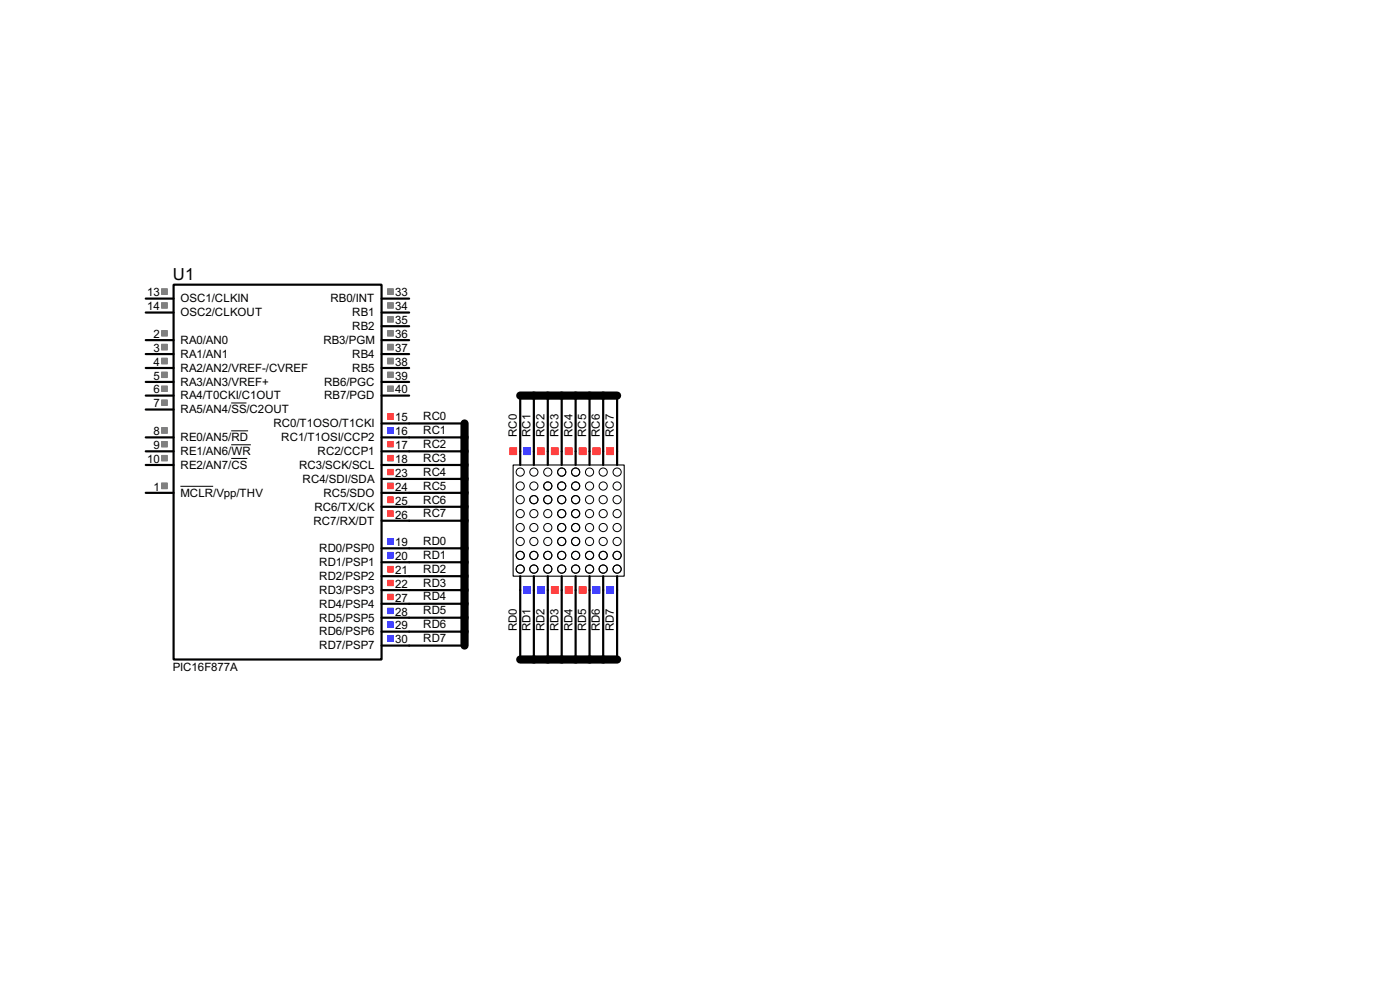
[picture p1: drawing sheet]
<svg xmlns="http://www.w3.org/2000/svg" width="256mm" height="180mm" viewBox="0 0 256 180" stroke-linecap="round" stroke-linejoin="round" font-family="sans-serif">
<path d="M85.1 77.5v40.7M95.3 72.4h17.8M95.3 120.7h17.8" fill="none" stroke="#000" stroke-width="1.5"/>
<g fill="none" stroke="#000" stroke-width=".4">
<path d="M26.7 54.7h5.1M26.7 57.2h5.1M31.8 52.1h38.1v68.6h-38.1zM69.9 54.7h5.1M69.9 57.2h5.1M69.9 59.7h5.1M26.7 62.3h5.1M26.7 64.8h5.1M26.7 67.4h5.1M26.7 72.4h5.1M26.7 75h5.1M26.7 69.9h5.1"/>
<path d="M69.9 77.5h15.2M69.9 62.3h5.1M69.9 64.8h5.1M69.9 67.4h5.1M69.9 72.4h5.1M69.9 69.9h5.1M95.3 72.4v12.7M97.8 72.4v12.7M100.4 72.4v12.7M102.9 72.4v12.7M105.5 72.4v12.7M108 72.4v12.7"/>
<path d="M110.5 72.4v12.7M113.1 72.4v12.7M26.7 90.2h5.1M26.7 85.1h5.1M26.7 82.6h5.1M26.7 80.1h5.1M69.9 95.3h15.2M69.9 92.8h15.2M69.9 90.2h15.2M69.9 87.7h15.2M69.9 85.1h15.2M69.9 82.6h15.2"/>
<path d="M69.9 80.1h15.2M69.9 118.2h15.2M69.9 115.6h15.2M69.9 113.1h15.2M69.9 110.5h15.2M69.9 108h15.2M69.9 105.5h15.2M69.9 102.9h15.2M69.9 100.4h15.2M95.3 105.5v15.2M97.8 105.5v15.2M100.4 105.5v15.2"/>
<path d="M102.9 105.5v15.2M105.5 105.5v15.2M108 105.5v15.2M110.5 105.5v15.2M113.1 105.5v15.2"/>
</g>
<g fill="none" stroke="#000" stroke-width=".18">
<path d="M42.4 73.8h2.8M42.4 78.9h3.1M33.1 89h6M42.4 81.4h3.6M42.4 83.9h2.9"/>
<circle cx="95.3" cy="91.5" r=".75"/>
<circle cx="95.3" cy="94" r=".75"/>
<circle cx="95.3" cy="86.4" r=".75"/>
<circle cx="95.3" cy="99.1" r=".75"/>
<circle cx="95.3" cy="89" r=".75"/>
<circle cx="95.3" cy="96.6" r=".75"/>
<circle cx="97.8" cy="86.4" r=".75"/>
<circle cx="97.8" cy="96.6" r=".75"/>
<circle cx="97.8" cy="94" r=".75"/>
<circle cx="97.8" cy="99.1" r=".75"/>
<circle cx="97.8" cy="89" r=".75"/>
<circle cx="97.8" cy="91.5" r=".75"/>
<circle cx="100.3" cy="99.1" r=".75"/>
<circle cx="100.3" cy="86.4" r=".75"/>
<circle cx="100.3" cy="91.5" r=".75"/>
<circle cx="100.3" cy="89" r=".75"/>
<circle cx="100.3" cy="96.6" r=".75"/>
<circle cx="100.3" cy="94" r=".75"/>
<circle cx="102.9" cy="96.6" r=".75"/>
<circle cx="102.9" cy="86.4" r=".75"/>
<circle cx="102.9" cy="89" r=".75"/>
<circle cx="102.9" cy="99.1" r=".75"/>
<circle cx="102.9" cy="91.5" r=".75"/>
<circle cx="102.9" cy="94" r=".75"/>
<circle cx="105.4" cy="99.1" r=".75"/>
<circle cx="105.4" cy="86.4" r=".75"/>
<circle cx="105.4" cy="91.5" r=".75"/>
<circle cx="105.4" cy="94" r=".75"/>
<circle cx="105.4" cy="96.6" r=".75"/>
<circle cx="105.4" cy="89" r=".75"/>
<circle cx="108" cy="86.4" r=".75"/>
<circle cx="108" cy="96.6" r=".75"/>
<circle cx="108" cy="94" r=".75"/>
<circle cx="108" cy="89" r=".75"/>
<circle cx="108" cy="99.1" r=".75"/>
<circle cx="108" cy="91.5" r=".75"/>
<circle cx="110.5" cy="99.1" r=".75"/>
<circle cx="110.5" cy="89" r=".75"/>
<circle cx="110.5" cy="96.6" r=".75"/>
<circle cx="110.5" cy="91.5" r=".75"/>
<circle cx="110.5" cy="86.4" r=".75"/>
<circle cx="110.5" cy="94" r=".75"/>
<circle cx="113" cy="91.5" r=".75"/>
<circle cx="113" cy="99.1" r=".75"/>
<circle cx="113" cy="94" r=".75"/>
<circle cx="113" cy="89" r=".75"/>
<circle cx="113" cy="86.4" r=".75"/>
<circle cx="113" cy="96.6" r=".75"/>
<circle cx="95.3" cy="101.7" r=".75"/>
<circle cx="95.3" cy="104.2" r=".75"/>
<circle cx="97.8" cy="101.7" r=".75"/>
<circle cx="97.8" cy="104.2" r=".75"/>
<circle cx="100.3" cy="101.7" r=".75"/>
<circle cx="100.3" cy="104.2" r=".75"/>
<circle cx="102.9" cy="101.7" r=".75"/>
<circle cx="102.9" cy="104.2" r=".75"/>
<circle cx="105.4" cy="101.7" r=".75"/>
<circle cx="105.4" cy="104.2" r=".75"/>
<circle cx="108" cy="101.7" r=".75"/>
<circle cx="108" cy="104.2" r=".75"/>
<circle cx="110.5" cy="101.7" r=".75"/>
<circle cx="110.5" cy="104.2" r=".75"/>
<circle cx="113" cy="101.7" r=".75"/>
<circle cx="113" cy="104.2" r=".75"/>
</g>
<g fill="none" stroke="#808080" stroke-width=".18">
<path d="M29.6 52.9h1.1M29.6 53h1.1M29.6 53.1h1.1M29.6 53.2h1.1M29.6 53.3h1.1M29.6 53.4h1.1M29.6 53.5h1.1M29.6 53.6h1.1M29.6 53.7h1.1M29.6 53.8h1.1M29.6 53.9h1.1M29.6 55.4h1.1"/>
<path d="M29.6 55.5h1.1M29.6 55.6h1.1M29.6 55.7h1.1M29.6 55.8h1.1M29.6 55.9h1.1M29.6 56h1.1M29.6 56.1h1.1M29.6 56.2h1.1M29.6 56.3h1.1M29.6 56.4h1.1M71 52.9h1.1M71 53h1.1"/>
<path d="M71 53.1h1.1M71 53.2h1.1M71 53.3h1.1M71 53.4h1.1M71 53.5h1.1M71 53.6h1.1M71 53.7h1.1M71 53.8h1.1M71 53.9h1.1M71 55.4h1.1M71 55.5h1.1M71 55.6h1.1"/>
<path d="M71 55.7h1.1M71 55.8h1.1M71 55.9h1.1M71 56h1.1M71 56.1h1.1M71 56.2h1.1M71 56.3h1.1M71 56.4h1.1M71 58h1.1M71 58.1h1.1M71 58.2h1.1M71 58.3h1.1"/>
<path d="M71 58.4h1.1M71 58.5h1.1M71 58.6h1.1M71 58.7h1.1M71 58.8h1.1M71 58.9h1.1M71 59h1.1M29.6 60.5h1.1M29.6 60.6h1.1M29.6 60.7h1.1M29.6 60.8h1.1M29.6 60.9h1.1"/>
<path d="M29.6 61h1.1M29.6 61.1h1.1M29.6 61.2h1.1M29.6 61.3h1.1M29.6 61.4h1.1M29.6 61.5h1.1M29.6 63h1.1M29.6 63.1h1.1M29.6 63.2h1.1M29.6 63.3h1.1M29.6 63.4h1.1M29.6 63.5h1.1"/>
<path d="M29.6 63.6h1.1M29.6 63.7h1.1M29.6 63.8h1.1M29.6 63.9h1.1M29.6 64h1.1M29.6 64.1h1.1M29.6 65.6h1.1M29.6 65.7h1.1M29.6 65.8h1.1M29.6 65.9h1.1M29.6 66h1.1M29.6 66.1h1.1"/>
<path d="M29.6 66.2h1.1M29.6 66.3h1.1M29.6 66.4h1.1M29.6 66.5h1.1M29.6 66.6h1.1M29.6 70.7h1.1M29.6 70.8h1.1M29.6 70.9h1.1M29.6 71h1.1M29.6 71.1h1.1M29.6 71.2h1.1M29.6 71.3h1.1"/>
<path d="M29.6 71.4h1.1M29.6 71.5h1.1M29.6 71.6h1.1M29.6 71.7h1.1M29.6 73.2h1.1M29.6 73.3h1.1M29.6 73.4h1.1M29.6 73.5h1.1M29.6 73.6h1.1M29.6 73.7h1.1M29.6 73.8h1.1M29.6 73.9h1.1"/>
<path d="M29.6 74h1.1M29.6 74.1h1.1M29.6 74.2h1.1M29.6 78.3h1.1M29.6 78.4h1.1M29.6 78.5h1.1M29.6 78.6h1.1M29.6 78.7h1.1M29.6 78.8h1.1M29.6 78.9h1.1M29.6 79h1.1M29.6 79.1h1.1"/>
<path d="M29.6 79.2h1.1M29.6 79.3h1.1M29.6 68.1h1.1M29.6 68.2h1.1M29.6 68.3h1.1M29.6 68.4h1.1M29.6 68.5h1.1M29.6 68.6h1.1M29.6 68.7h1.1M29.6 68.8h1.1M29.6 68.9h1.1M29.6 69h1.1"/>
<path d="M29.6 69.1h1.1M71 60.5h1.1M71 60.6h1.1M71 60.7h1.1M71 60.8h1.1M71 60.9h1.1M71 61h1.1M71 61.1h1.1M71 61.2h1.1M71 61.3h1.1M71 61.4h1.1M71 61.5h1.1"/>
<path d="M71 63h1.1M71 63.1h1.1M71 63.2h1.1M71 63.3h1.1M71 63.4h1.1M71 63.5h1.1M71 63.6h1.1M71 63.7h1.1M71 63.8h1.1M71 63.9h1.1M71 64h1.1M71 64.1h1.1"/>
<path d="M71 65.6h1.1M71 65.7h1.1M71 65.8h1.1M71 65.9h1.1M71 66h1.1M71 66.1h1.1M71 66.2h1.1M71 66.3h1.1M71 66.4h1.1M71 66.5h1.1M71 66.6h1.1M71 70.7h1.1"/>
<path d="M71 70.8h1.1M71 70.9h1.1M71 71h1.1M71 71.1h1.1M71 71.2h1.1M71 71.3h1.1M71 71.4h1.1M71 71.5h1.1M71 71.6h1.1M71 71.7h1.1M71 68.1h1.1M71 68.2h1.1"/>
<path d="M71 68.3h1.1M71 68.4h1.1M71 68.5h1.1M71 68.6h1.1M71 68.7h1.1M71 68.8h1.1M71 68.9h1.1M71 69h1.1M71 69.1h1.1M29.6 80.8h1.1M29.6 80.9h1.1M29.6 81h1.1"/>
<path d="M29.6 81.1h1.1M29.6 81.2h1.1M29.6 81.3h1.1M29.6 81.4h1.1M29.6 81.5h1.1M29.6 81.6h1.1M29.6 81.7h1.1M29.6 81.8h1.1M29.6 83.4h1.1M29.6 83.5h1.1M29.6 83.6h1.1M29.6 83.7h1.1"/>
<path d="M29.6 83.8h1.1M29.6 83.9h1.1M29.6 84h1.1M29.6 84.1h1.1M29.6 84.2h1.1M29.6 84.3h1.1M29.6 84.4h1.1M29.6 88.4h1.1M29.6 88.5h1.1M29.6 88.6h1.1M29.6 88.7h1.1M29.6 88.8h1.1"/>
<path d="M29.6 88.9h1.1M29.6 89h1.1M29.6 89.1h1.1M29.6 89.2h1.1M29.6 89.3h1.1M29.6 89.4h1.1M29.6 89.5h1.1"/>
</g>
<g fill="none" stroke="#4040ff" stroke-width=".18">
<path d="M71 78.3h1.1M71 78.4h1.1M71 78.5h1.1M71 78.6h1.1M71 78.7h1.1M71 78.8h1.1M71 78.9h1.1M71 79h1.1M71 79.1h1.1M71 79.2h1.1M71 79.3h1.1M71 98.6h1.1"/>
<path d="M71 98.7h1.1M71 98.8h1.1M71 98.9h1.1M71 99h1.1M71 99.1h1.1M71 99.2h1.1M71 99.3h1.1M71 99.4h1.1M71 99.5h1.1M71 99.6h1.1M95.9 82h1.3M95.9 82.1h1.3"/>
<path d="M95.9 82.2h1.3M95.9 82.3h1.3M95.9 82.4h1.3M95.9 82.5h1.3M95.9 82.6h1.3M95.9 82.7h1.3M95.9 82.8h1.3M95.9 82.9h1.3M95.9 83h1.3M95.9 83.1h1.3M95.9 83.2h1.3M71 101.1h1.1"/>
<path d="M71 101.2h1.1M71 101.3h1.1M71 101.4h1.1M71 101.5h1.1M71 101.6h1.1M71 101.7h1.1M71 101.8h1.1M71 101.9h1.1M71 102h1.1M71 102.1h1.1M71 102.2h1.1M71 116.4h1.1"/>
<path d="M71 116.5h1.1M71 116.6h1.1M71 116.7h1.1M71 116.8h1.1M71 116.9h1.1M71 117h1.1M71 117.1h1.1M71 117.2h1.1M71 117.3h1.1M71 117.4h1.1M71 113.8h1.1M71 113.9h1.1"/>
<path d="M71 114h1.1M71 114.1h1.1M71 114.2h1.1M71 114.3h1.1M71 114.4h1.1M71 114.5h1.1M71 114.6h1.1M71 114.7h1.1M71 114.8h1.1M71 114.9h1.1M71 111.3h1.1M71 111.4h1.1"/>
<path d="M71 111.5h1.1M71 111.6h1.1M71 111.7h1.1M71 111.8h1.1M71 111.9h1.1M71 112h1.1M71 112.1h1.1M71 112.2h1.1M71 112.3h1.1M95.9 107.4h1.3M95.9 107.5h1.3M95.9 107.6h1.3"/>
<path d="M95.9 107.7h1.3M95.9 107.8h1.3M95.9 107.9h1.3M95.9 108h1.3M95.9 108.1h1.3M95.9 108.2h1.3M95.9 108.3h1.3M95.9 108.4h1.3M95.9 108.5h1.3M95.9 108.6h1.3M98.5 107.4h1.2M98.5 107.5h1.2"/>
<path d="M98.5 107.6h1.2M98.5 107.7h1.2M98.5 107.8h1.2M98.5 107.9h1.2M98.5 108h1.2M98.5 108.1h1.2M98.5 108.2h1.2M98.5 108.3h1.2M98.5 108.4h1.2M98.5 108.5h1.2M98.5 108.6h1.2M108.6 107.4h1.3"/>
<path d="M108.6 107.5h1.3M108.6 107.6h1.3M108.6 107.7h1.3M108.6 107.8h1.3M108.6 107.9h1.3M108.6 108h1.3M108.6 108.1h1.3M108.6 108.2h1.3M108.6 108.3h1.3M108.6 108.4h1.3M108.6 108.5h1.3M108.6 108.6h1.3"/>
<path d="M111.2 107.4h1.2M111.2 107.5h1.2M111.2 107.6h1.2M111.2 107.7h1.2M111.2 107.8h1.2M111.2 107.9h1.2M111.2 108h1.2M111.2 108.1h1.2M111.2 108.2h1.2M111.2 108.3h1.2M111.2 108.4h1.2M111.2 108.5h1.2"/>
<path d="M111.2 108.6h1.2"/>
</g>
<g fill="none" stroke="#ff4040" stroke-width=".18">
<path d="M71 75.7h1.1M71 75.8h1.1M71 75.9h1.1M71 76h1.1M71 76.1h1.1M71 76.2h1.1M71 76.3h1.1M71 76.4h1.1M71 76.5h1.1M71 76.6h1.1M71 76.7h1.1M71 76.8h1.1"/>
<path d="M71 80.8h1.1M71 80.9h1.1M71 81h1.1M71 81.1h1.1M71 81.2h1.1M71 81.3h1.1M71 81.4h1.1M71 81.5h1.1M71 81.6h1.1M71 81.7h1.1M71 81.8h1.1M71 83.4h1.1"/>
<path d="M71 83.5h1.1M71 83.6h1.1M71 83.7h1.1M71 83.8h1.1M71 83.9h1.1M71 84h1.1M71 84.1h1.1M71 84.2h1.1M71 84.3h1.1M71 84.4h1.1M71 93.5h1.1M71 93.6h1.1"/>
<path d="M71 93.7h1.1M71 93.8h1.1M71 93.9h1.1M71 94h1.1M71 94.1h1.1M71 94.2h1.1M71 94.3h1.1M71 94.4h1.1M71 94.5h1.1M71 91h1.1M71 91.1h1.1M71 91.2h1.1"/>
<path d="M71 91.3h1.1M71 91.4h1.1M71 91.5h1.1M71 91.6h1.1M71 91.7h1.1M71 91.8h1.1M71 91.9h1.1M71 92h1.1M71 88.4h1.1M71 88.5h1.1M71 88.6h1.1M71 88.7h1.1"/>
<path d="M71 88.8h1.1M71 88.9h1.1M71 89h1.1M71 89.1h1.1M71 89.2h1.1M71 89.3h1.1M71 89.4h1.1M71 89.5h1.1M71 85.9h1.1M71 86h1.1M71 86.1h1.1M71 86.2h1.1"/>
<path d="M71 86.3h1.1M71 86.4h1.1M71 86.5h1.1M71 86.6h1.1M71 86.7h1.1M71 86.8h1.1M71 86.9h1.1M93.4 82h1.3M93.4 82.1h1.3M93.4 82.2h1.3M93.4 82.3h1.3M93.4 82.4h1.3"/>
<path d="M93.4 82.5h1.3M93.4 82.6h1.3M93.4 82.7h1.3M93.4 82.8h1.3M93.4 82.9h1.3M93.4 83h1.3M93.4 83.1h1.3M93.4 83.2h1.3M98.5 82h1.2M98.5 82.1h1.2M98.5 82.2h1.2M98.5 82.3h1.2"/>
<path d="M98.5 82.4h1.2M98.5 82.5h1.2M98.5 82.6h1.2M98.5 82.7h1.2M98.5 82.8h1.2M98.5 82.9h1.2M98.5 83h1.2M98.5 83.1h1.2M98.5 83.2h1.2M101 82h1.3M101 82.1h1.3M101 82.2h1.3"/>
<path d="M101 82.3h1.3M101 82.4h1.3M101 82.5h1.3M101 82.6h1.3M101 82.7h1.3M101 82.8h1.3M101 82.9h1.3M101 83h1.3M101 83.1h1.3M101 83.2h1.3M103.6 82h1.2M103.6 82.1h1.2"/>
<path d="M103.6 82.2h1.2M103.6 82.3h1.2M103.6 82.4h1.2M103.6 82.5h1.2M103.6 82.6h1.2M103.6 82.7h1.2M103.6 82.8h1.2M103.6 82.9h1.2M103.6 83h1.2M103.6 83.1h1.2M103.6 83.2h1.2M106.1 82h1.3"/>
<path d="M106.1 82.1h1.3M106.1 82.2h1.3M106.1 82.3h1.3M106.1 82.4h1.3M106.1 82.5h1.3M106.1 82.6h1.3M106.1 82.7h1.3M106.1 82.8h1.3M106.1 82.9h1.3M106.1 83h1.3M106.1 83.1h1.3M106.1 83.2h1.3"/>
<path d="M108.6 82h1.3M108.6 82.1h1.3M108.6 82.2h1.3M108.6 82.3h1.3M108.6 82.4h1.3M108.6 82.5h1.3M108.6 82.6h1.3M108.6 82.7h1.3M108.6 82.8h1.3M108.6 82.9h1.3M108.6 83h1.3M108.6 83.1h1.3"/>
<path d="M108.6 83.2h1.3M111.2 82h1.2M111.2 82.1h1.2M111.2 82.2h1.2M111.2 82.3h1.2M111.2 82.4h1.2M111.2 82.5h1.2M111.2 82.6h1.2M111.2 82.7h1.2M111.2 82.8h1.2M111.2 82.9h1.2M111.2 83h1.2"/>
<path d="M111.2 83.1h1.2M111.2 83.2h1.2M71 108.8h1.1M71 108.9h1.1M71 109h1.1M71 109.1h1.1M71 109.2h1.1M71 109.3h1.1M71 109.4h1.1M71 109.5h1.1M71 109.6h1.1M71 109.7h1.1"/>
<path d="M71 109.8h1.1M71 106.2h1.1M71 106.3h1.1M71 106.4h1.1M71 106.5h1.1M71 106.6h1.1M71 106.7h1.1M71 106.8h1.1M71 106.9h1.1M71 107h1.1M71 107.1h1.1M71 107.2h1.1"/>
<path d="M71 103.7h1.1M71 103.8h1.1M71 103.9h1.1M71 104h1.1M71 104.1h1.1M71 104.2h1.1M71 104.3h1.1M71 104.4h1.1M71 104.5h1.1M71 104.6h1.1M71 104.7h1.1M101 107.4h1.3"/>
<path d="M101 107.5h1.3M101 107.6h1.3M101 107.7h1.3M101 107.8h1.3M101 107.9h1.3M101 108h1.3M101 108.1h1.3M101 108.2h1.3M101 108.3h1.3M101 108.4h1.3M101 108.5h1.3M101 108.6h1.3"/>
<path d="M103.6 107.4h1.2M103.6 107.5h1.2M103.6 107.6h1.2M103.6 107.7h1.2M103.6 107.8h1.2M103.6 107.9h1.2M103.6 108h1.2M103.6 108.1h1.2M103.6 108.2h1.2M103.6 108.3h1.2M103.6 108.4h1.2M103.6 108.5h1.2"/>
<path d="M103.6 108.6h1.2M106.1 107.4h1.3M106.1 107.5h1.3M106.1 107.6h1.3M106.1 107.7h1.3M106.1 107.8h1.3M106.1 107.9h1.3M106.1 108h1.3M106.1 108.1h1.3M106.1 108.2h1.3M106.1 108.3h1.3M106.1 108.4h1.3"/>
<path d="M106.1 108.5h1.3M106.1 108.6h1.3"/>
</g>
<path d="M94 85.1h20.4v20.4h-20.4z" fill="none" stroke="#000" stroke-width=".2"/>
<text font-size="3.4" x="31.7" y="51.3">U1</text>
<g font-size="2.4">
<text x="27" y="54.3">13</text>
<text x="27" y="56.8">14</text>
<text x="33.1" y="55.4">OSC1/CLKIN</text>
<text x="33.1" y="57.9">OSC2/CLKOUT</text>
<text x="60.5" y="55.4">RB0/INT</text>
<text x="64.5" y="57.9">RB1</text>
<text x="72.4" y="59.3">35</text>
<text x="72.4" y="56.8">34</text>
<text x="72.4" y="54.3">33</text>
<text x="28.1" y="61.9">2</text>
<text x="28.1" y="64.4">3</text>
<text x="33.1" y="63">RA0/AN0</text>
<text x="33.1" y="65.5">RA1/AN1</text>
<text x="59.2" y="63">RB3/PGM</text>
<text x="64.5" y="65.5">RB4</text>
<text x="64.5" y="60.4">RB2</text>
<text x="72.4" y="64.4">37</text>
<text x="72.4" y="61.9">36</text>
<text x="28.1" y="67">4</text>
<text x="28.1" y="72">6</text>
<text x="28.1" y="69.5">5</text>
<text x="33.1" y="68.1">RA2/AN2/VREF-/CVREF</text>
<text x="33.1" y="70.6">RA3/AN3/VREF+</text>
<text x="59.4" y="70.6">RB6/PGC</text>
<text x="64.5" y="68.1">RB5</text>
<text x="72.4" y="72">40</text>
<text x="72.4" y="69.5">39</text>
<text x="72.4" y="67">38</text>
<text x="28.1" y="74.6">7</text>
<text x="33.1" y="73.1">RA4/T0CKI/C1OUT</text>
<text x="33.1" y="75.7">RA5/AN4/SS/C2OUT</text>
<text x="59.4" y="73.1">RB7/PGD</text>
<text x="72.4" y="77.1">15</text>
<text x="77.5" y="76.9">RC0</text>
<text x="28.1" y="79.7">8</text>
<text x="28.1" y="82.2">9</text>
<text x="33.1" y="80.8">RE0/AN5/RD</text>
<text x="33.1" y="83.3">RE1/AN6/WR</text>
<text x="50.1" y="78.2">RC0/T1OSO/T1CKI</text>
<text x="51.5" y="80.8">RC1/T1OSI/CCP2</text>
<text x="58.2" y="83.3">RC2/CCP1</text>
<text x="72.4" y="79.7">16</text>
<text x="72.4" y="82.2">17</text>
<text x="77.5" y="82">RC2</text>
<text x="77.5" y="79.5">RC1</text>
<text x="94.7" y="80" transform="rotate(-90 94.7 80)">RC0</text>
<text x="97.2" y="80" transform="rotate(-90 97.2 80)">RC1</text>
<text x="99.8" y="80" transform="rotate(-90 99.8 80)">RC2</text>
<text x="102.3" y="80" transform="rotate(-90 102.3 80)">RC3</text>
<text x="104.9" y="80" transform="rotate(-90 104.9 80)">RC4</text>
<text x="107.4" y="80" transform="rotate(-90 107.4 80)">RC5</text>
<text x="109.9" y="80" transform="rotate(-90 109.9 80)">RC6</text>
<text x="112.5" y="80" transform="rotate(-90 112.5 80)">RC7</text>
<text x="27" y="84.7">10</text>
<text x="28.1" y="89.8">1</text>
<text x="33.1" y="85.8">RE2/AN7/CS</text>
<text x="54.8" y="85.8">RC3/SCK/SCL</text>
<text x="55.4" y="88.4">RC4/SDI/SDA</text>
<text x="72.4" y="84.7">18</text>
<text x="72.4" y="89.8">24</text>
<text x="72.4" y="87.3">23</text>
<text x="77.5" y="89.6">RC5</text>
<text x="77.5" y="87.1">RC4</text>
<text x="77.5" y="84.5">RC3</text>
<text x="33.1" y="90.9">MCLR/Vpp/THV</text>
<text x="57.6" y="93.5">RC6/TX/CK</text>
<text x="59.2" y="90.9">RC5/SDO</text>
<text x="72.4" y="94.9">26</text>
<text x="72.4" y="92.4">25</text>
<text x="77.5" y="94.7">RC7</text>
<text x="77.5" y="92.2">RC6</text>
<text x="57.4" y="96">RC7/RX/DT</text>
<text x="58.5" y="101.1">RD0/PSP0</text>
<text x="72.4" y="100">19</text>
<text x="77.5" y="99.8">RD0</text>
<text x="58.5" y="103.6">RD1/PSP1</text>
<text x="58.5" y="106.2">RD2/PSP2</text>
<text x="72.4" y="102.5">20</text>
<text x="72.4" y="107.6">22</text>
<text x="72.4" y="105.1">21</text>
<text x="77.5" y="107.4">RD3</text>
<text x="77.5" y="104.9">RD2</text>
<text x="77.5" y="102.3">RD1</text>
<text x="58.5" y="113.8">RD5/PSP5</text>
<text x="58.5" y="111.2">RD4/PSP4</text>
<text x="58.5" y="108.7">RD3/PSP3</text>
<text x="72.4" y="112.7">28</text>
<text x="72.4" y="110.1">27</text>
<text x="77.5" y="112.5">RD5</text>
<text x="77.5" y="109.9">RD4</text>
<text x="58.5" y="118.9">RD7/PSP7</text>
<text x="58.5" y="116.3">RD6/PSP6</text>
<text x="72.4" y="117.8">30</text>
<text x="72.4" y="115.2">29</text>
<text x="77.5" y="117.6">RD7</text>
<text x="77.5" y="115">RD6</text>
<text x="94.7" y="115.6" transform="rotate(-90 94.7 115.6)">RD0</text>
<text x="97.2" y="115.6" transform="rotate(-90 97.2 115.6)">RD1</text>
<text x="99.8" y="115.6" transform="rotate(-90 99.8 115.6)">RD2</text>
<text x="102.3" y="115.6" transform="rotate(-90 102.3 115.6)">RD3</text>
<text x="104.9" y="115.6" transform="rotate(-90 104.9 115.6)">RD4</text>
<text x="107.4" y="115.6" transform="rotate(-90 107.4 115.6)">RD5</text>
<text x="109.9" y="115.6" transform="rotate(-90 109.9 115.6)">RD6</text>
<text x="112.5" y="115.6" transform="rotate(-90 112.5 115.6)">RD7</text>
<text x="31.6" y="122.8">PIC16F877A</text>
</g>
</svg>
